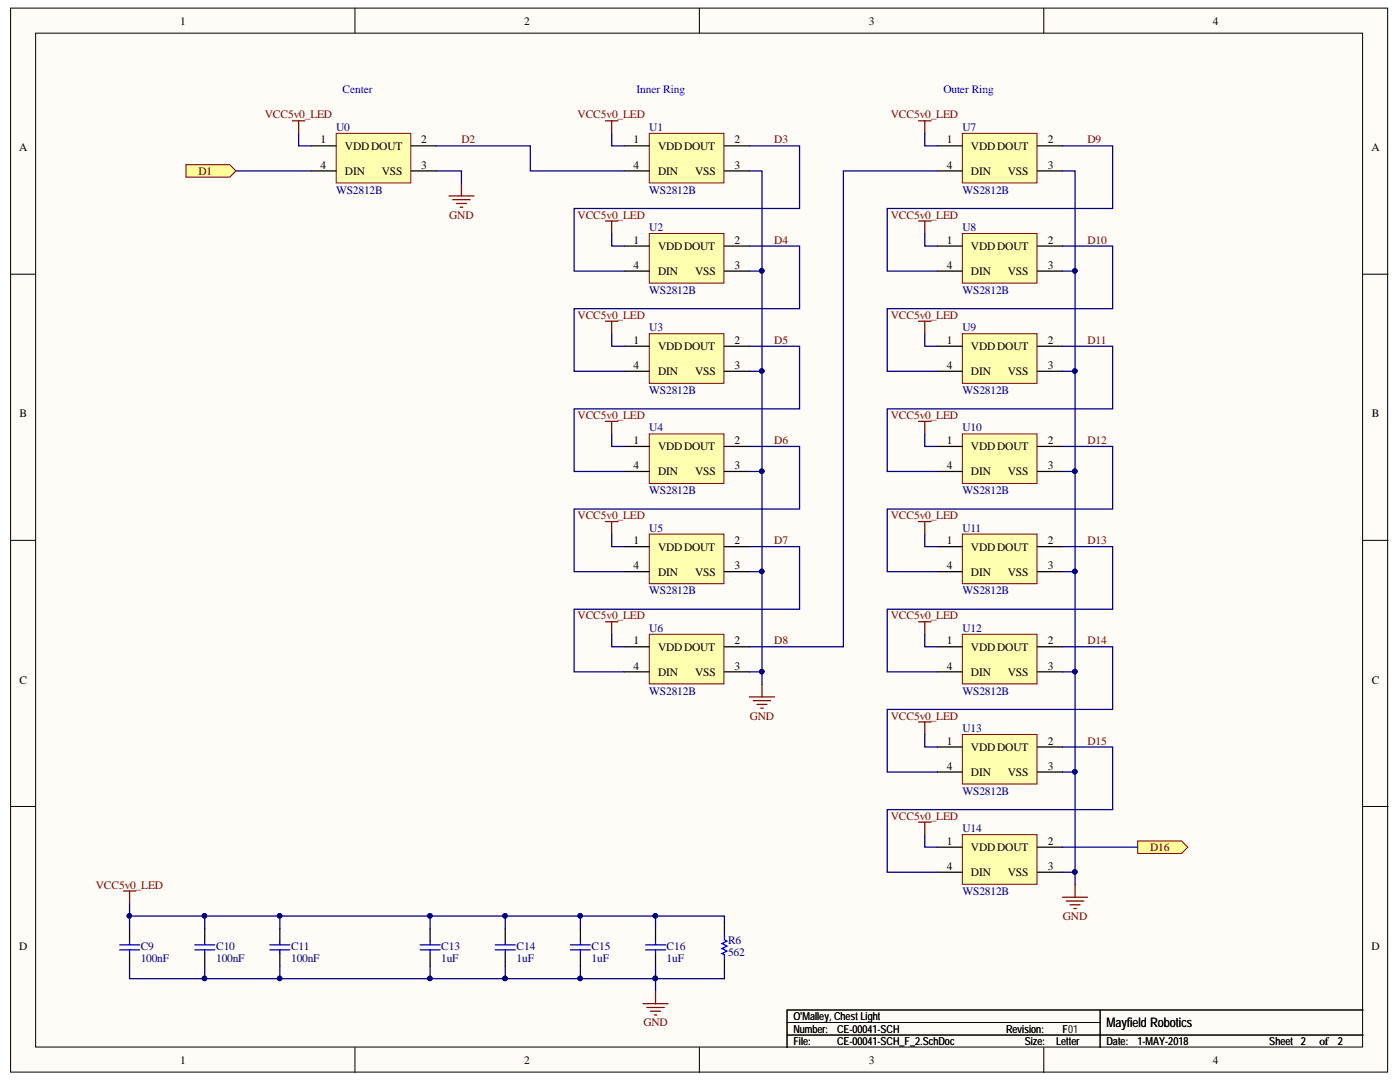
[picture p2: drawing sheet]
<svg xmlns="http://www.w3.org/2000/svg" width="279mm" height="216mm" viewBox="0 0 279 216" stroke-linecap="round" stroke-linejoin="round" font-family="sans-serif">
<g fill="#fffcf8" stroke="#000" stroke-width=".2">
<path d="M2.1 1.6h274.8v212.3h-274.8z"/>
<path d="M7.1 6.6h264.8v202.3h-264.8z"/>
</g>
<g fill="none" stroke="#000" stroke-width=".2">
<path d="M70.8 1.6v5M139.6 1.6v5M208.3 1.6v5M2.1 54.7h5M272 54.7h5M2.1 107.8h5M272 107.8h5M2.1 160.9h5M272 160.9h5M70.8 209v5M139.6 209v5M157.1 206.5h114.9"/>
<path d="M157.1 204h62.5M208.3 209v5M219.6 201.5v7.5M272 201.5h-114.9v7.5"/>
</g>
<path d="M67.1 26.6h14.9v9.9h-14.9z" fill="#ffffb0" stroke="#800000" stroke-width=".2"/>
<path d="M62.1 29.1h5M62.1 34.1h5M82.1 29.1h5M82.1 34.1h5" fill="none" stroke="#000" stroke-width=".25"/>
<path d="M129.6 26.6h14.9v9.9h-14.9z" fill="#ffffb0" stroke="#800000" stroke-width=".2"/>
<path d="M124.6 29.1h5M124.6 34.1h5M144.6 29.1h5M144.6 34.1h5" fill="none" stroke="#000" stroke-width=".25"/>
<path d="M129.6 46.6h14.9v9.9h-14.9z" fill="#ffffb0" stroke="#800000" stroke-width=".2"/>
<path d="M124.6 49.1h5M124.6 54.1h5M144.6 49.1h5M144.6 54.1h5" fill="none" stroke="#000" stroke-width=".25"/>
<path d="M129.6 66.6h14.9v9.9h-14.9z" fill="#ffffb0" stroke="#800000" stroke-width=".2"/>
<path d="M124.6 69.1h5M124.6 74.1h5M144.6 69.1h5M144.6 74.1h5" fill="none" stroke="#000" stroke-width=".25"/>
<path d="M129.6 86.6h14.9v9.9h-14.9z" fill="#ffffb0" stroke="#800000" stroke-width=".2"/>
<path d="M124.6 89.1h5M124.6 94.1h5M144.6 89.1h5M144.6 94.1h5" fill="none" stroke="#000" stroke-width=".25"/>
<path d="M129.6 106.6h14.9v9.9h-14.9z" fill="#ffffb0" stroke="#800000" stroke-width=".2"/>
<path d="M124.6 109.1h5M124.6 114.1h5M144.6 109.1h5M144.6 114.1h5" fill="none" stroke="#000" stroke-width=".25"/>
<path d="M129.6 126.6h14.9v9.9h-14.9z" fill="#ffffb0" stroke="#800000" stroke-width=".2"/>
<path d="M124.6 129.1h5M124.6 134.1h5M144.6 129.1h5M144.6 134.1h5" fill="none" stroke="#000" stroke-width=".25"/>
<path d="M192.1 26.6h14.9v9.9h-14.9z" fill="#ffffb0" stroke="#800000" stroke-width=".2"/>
<path d="M187.1 29.1h5M187.1 34.1h5M207.1 29.1h5M207.1 34.1h5" fill="none" stroke="#000" stroke-width=".25"/>
<path d="M192.1 46.6h14.9v9.9h-14.9z" fill="#ffffb0" stroke="#800000" stroke-width=".2"/>
<path d="M187.1 49.1h5M187.1 54.1h5M207.1 49.1h5M207.1 54.1h5" fill="none" stroke="#000" stroke-width=".25"/>
<path d="M192.1 66.6h14.9v9.9h-14.9z" fill="#ffffb0" stroke="#800000" stroke-width=".2"/>
<path d="M187.1 69.1h5M187.1 74.1h5M207.1 69.1h5M207.1 74.1h5" fill="none" stroke="#000" stroke-width=".25"/>
<path d="M192.1 86.6h14.9v9.9h-14.9z" fill="#ffffb0" stroke="#800000" stroke-width=".2"/>
<path d="M187.1 89.1h5M187.1 94.1h5M207.1 89.1h5M207.1 94.1h5" fill="none" stroke="#000" stroke-width=".25"/>
<path d="M192.1 106.6h14.9v9.9h-14.9z" fill="#ffffb0" stroke="#800000" stroke-width=".2"/>
<path d="M187.1 109.1h5M187.1 114.1h5M207.1 109.1h5M207.1 114.1h5" fill="none" stroke="#000" stroke-width=".25"/>
<path d="M192.1 126.6h14.9v9.9h-14.9z" fill="#ffffb0" stroke="#800000" stroke-width=".2"/>
<path d="M187.1 129.1h5M187.1 134.1h5M207.1 129.1h5M207.1 134.1h5" fill="none" stroke="#000" stroke-width=".25"/>
<path d="M192.1 146.6h14.9v9.8h-14.9z" fill="#ffffb0" stroke="#800000" stroke-width=".2"/>
<path d="M187.1 149.1h5M187.1 154.1h5M207.1 149.1h5M207.1 154.1h5" fill="none" stroke="#000" stroke-width=".25"/>
<path d="M192.1 166.5h14.9v9.9h-14.9z" fill="#ffffb0" stroke="#800000" stroke-width=".2"/>
<g fill="none" stroke="#000" stroke-width=".25">
<path d="M187.1 169h5M187.1 174h5M207.1 169h5M207.1 174h5M25.9 185.3v2.5M25.9 190.3v2.5M40.9 185.3v2.5M40.9 190.3v2.5M55.8 185.3v2.5M55.8 190.3v2.5M85.8 185.3v2.5M85.8 190.3v2.5"/>
<path d="M100.8 185.3v2.5M100.8 190.3v2.5M115.8 185.3v2.5M115.8 190.3v2.5M130.8 185.3v2.5M130.8 190.3v2.5"/>
</g>
<g fill="none" stroke="#800000" stroke-width=".25">
<path d="M58.3 24.1h2.5M59.6 24.1v2.5M120.8 24.1h2.5M122.1 24.1v2.5M183.3 24.1h2.5M184.6 24.1v2.5M120.8 44.1h2.5M122.1 44.1v2.5M183.3 44.1h2.5M184.6 44.1v2.5M120.8 64.1h2.5M122.1 64.1v2.5"/>
<path d="M183.3 64.1h2.5M184.6 64.1v2.5M120.8 84.1h2.5M122.1 84.1v2.5M183.3 84.1h2.5M184.6 84.1v2.5M120.8 104.1h2.5M122.1 104.1v2.5M183.3 104.1h2.5M184.6 104.1v2.5M120.8 124.1h2.5M122.1 124.1v2.5"/>
<path d="M183.3 124.1h2.5M184.6 124.1v2.5M183.3 144.1h2.5M184.6 144.1v2.5M24.6 177.8h2.5M25.9 177.8v2.5M183.3 164h2.5M184.6 164v2.5M212.1 179h5M212.8 179.8h3.5M214.6 176.5v2.5M130.8 197.8v2.5"/>
<path d="M213.6 180.5h2M214.3 181.3h.5M128.3 200.3h5M129.1 201h3.5M129.8 201.8h2M130.6 202.5h.5"/>
</g>
<g fill="none" stroke="#00f" stroke-width=".25">
<path d="M23.9 188.5h4M23.9 189.5h4M25.9 187.8v.7M25.9 189.5v.8M38.9 188.5h4M38.9 189.5h4M40.9 187.8v.7M40.9 189.5v.8M53.8 188.5h4M53.8 189.5h4M55.8 187.8v.7M55.8 189.5v.8"/>
<path d="M83.8 188.5h4M83.8 189.5h4M85.8 187.8v.7M85.8 189.5v.8M98.8 188.5h4M98.8 189.5h4M100.8 187.8v.7M100.8 189.5v.8M113.8 188.5h4M113.8 189.5h4M115.8 187.8v.7M115.8 189.5v.8"/>
<path d="M128.8 188.5h4M128.8 189.5h4M130.8 187.8v.7M130.8 189.5v.8"/>
</g>
<path d="M37.1 32.9h8.8l1.2 1.2-1.2 1.3h-8.8z" fill-rule="evenodd" fill="#ffff80" stroke="#800000" stroke-width=".2"/>
<path d="M89.6 39.1h5M90.3 39.9h3.5M92.1 36.6v2.5M91.1 40.6h2M91.8 41.4h.5M149.6 139.1h5M150.3 139.8h3.5M152.1 136.6v2.5M151.1 140.6h2M151.8 141.3h.5" fill="none" stroke="#800000" stroke-width=".25"/>
<path d="M227 167.8h8.8l1.2 1.2-1.2 1.3h-8.8z" fill-rule="evenodd" fill="#ffff80" stroke="#800000" stroke-width=".2"/>
<path d="M144.6 184v2.5M144.6 191.5v2.5" fill="none" stroke="#000" stroke-width=".25"/>
<path d="M144.6 186.5v1l.5 .3-1 .5 1 .5-1 .5 1 .5-1 .5 .5 .2v1" fill="none" stroke="#00f" stroke-width=".25"/>
<g fill="none" stroke="#000080" stroke-width=".25">
<path d="M47.1 34.1h15M59.6 26.6v2.5h2.5M87.1 29.1h18.7v5h18.8M87.1 34.1h5v2.5M122.1 26.6v2.5h2.5M149.6 29.1h10v12.5h-45v12.5h10M149.6 34.1h2.5v100h-2.5M184.6 26.6v2.5h2.5M187.1 34.1h-18.8v95h-18.7M212.1 29.1h10v12.5h-45v12.5h10M212.1 34.1h2.5v20M122.1 46.6v2.5h2.5"/>
<path d="M149.6 49.1h10v12.5h-45v12.5h10M149.6 54.1h2.5M184.6 46.6v2.5h2.5M212.1 49.1h10v12.5h-45v12.5h10M212.1 54.1h2.5v119.9M122.1 66.6v2.5h2.5M149.6 69.1h10v12.5h-45v12.5h10M149.6 74.1h2.5M184.6 66.6v2.5h2.5M212.1 69.1h10v12.5h-45v12.5h10M212.1 74.1h2.5M122.1 86.6v2.5h2.5"/>
<path d="M149.6 89.1h10v12.5h-45v12.5h10M149.6 94.1h2.5M184.6 86.6v2.5h2.5M212.1 89.1h10v12.5h-45v12.5h10M212.1 94.1h2.5M122.1 106.6v2.5h2.5M149.6 109.1h10v12.5h-45v12.5h10M149.6 114.1h2.5M184.6 106.6v2.5h2.5M212.1 109.1h10v12.5h-45v12.5h10M212.1 114.1h2.5M122.1 126.6v2.5h2.5"/>
<path d="M152.1 134.1v2.5M184.6 126.6v2.5h2.5M212.1 129.1h10v12.5h-45v12.5h10M212.1 134.1h2.5M184.6 146.6v2.5h2.5M212.1 149.1h10v12.4h-45v12.5h10M212.1 154.1h2.5M184.6 166.5v2.5h2.5M212.1 174h2.5v2.5M212.1 169h14.9M25.9 180.3v5M25.9 182.8h104.9v2.5"/>
<path d="M25.9 192.8v2.5h118.7v-1.3M40.9 182.8v2.5M40.9 192.8v2.5M55.8 182.8v2.5M55.8 192.8v2.5M85.8 182.8v2.5M85.8 192.8v2.5M100.8 182.8v2.5M100.8 192.8v2.5M115.8 182.8v2.5M115.8 192.8v2.5M130.8 192.8v5"/>
<path d="M130.8 182.8h13.8v1.2"/>
</g>
<g fill="#000080" stroke="#000080" stroke-width=".2">
<circle cx="214.5" cy="154" r=".45"/>
<circle cx="214.5" cy="134" r=".45"/>
<circle cx="214.5" cy="114" r=".45"/>
<circle cx="214.5" cy="94" r=".45"/>
<circle cx="214.5" cy="74" r=".45"/>
<circle cx="152" cy="114" r=".45"/>
<circle cx="152" cy="94" r=".45"/>
<circle cx="152" cy="74" r=".45"/>
<circle cx="152" cy="54" r=".45"/>
<circle cx="25.8" cy="182.7" r=".45"/>
<circle cx="40.8" cy="182.7" r=".45"/>
<circle cx="55.8" cy="182.7" r=".45"/>
<circle cx="85.8" cy="182.7" r=".45"/>
<circle cx="100.8" cy="182.7" r=".45"/>
<circle cx="115.8" cy="182.7" r=".45"/>
<circle cx="130.8" cy="182.7" r=".45"/>
<circle cx="130.8" cy="195.2" r=".45"/>
<circle cx="115.8" cy="195.2" r=".45"/>
<circle cx="100.8" cy="195.2" r=".45"/>
<circle cx="85.8" cy="195.2" r=".45"/>
<circle cx="55.8" cy="195.2" r=".45"/>
<circle cx="40.8" cy="195.2" r=".45"/>
<circle cx="214.5" cy="174" r=".45"/>
<circle cx="214.5" cy="54" r=".45"/>
<circle cx="152" cy="134" r=".45"/>
</g>
<text font-size="2.6" x="220.8" y="205">Mayfield Robotics</text>
<g font-size="2.3">
<text x="35.9" y="4.9">1</text>
<text x="104.6" y="4.9">2</text>
<text x="173.4" y="4.9">3</text>
<text x="242.1" y="4.9">4</text>
<text x="63.9" y="28.6">1</text>
<text x="68.8" y="29.9">VDDDOUT</text>
<text x="84.1" y="28.6">2</text>
<text x="126.4" y="28.6">1</text>
<text x="131.4" y="29.9">VDDDOUT</text>
<text x="146.6" y="28.6">2</text>
<text x="189" y="28.6">1</text>
<text x="193.8" y="29.9">VDDDOUT</text>
<text x="209.1" y="28.6">2</text>
<text x="3.8" y="30.2">A</text>
<text x="63.9" y="33.7">4</text>
<text x="68.8" y="34.8">DIN</text>
<text x="76.2" y="34.8">VSS</text>
<text x="84.1" y="33.7">3</text>
<text x="126.4" y="33.7">4</text>
<text x="131.4" y="34.8">DIN</text>
<text x="138.7" y="34.8">VSS</text>
<text x="146.6" y="33.7">3</text>
<text x="189" y="33.7">4</text>
<text x="193.8" y="34.8">DIN</text>
<text x="201.1" y="34.8">VSS</text>
<text x="209.1" y="33.7">3</text>
<text x="273.7" y="30.2">A</text>
<text x="126.4" y="53.6">4</text>
<text x="126.4" y="48.6">1</text>
<text x="131.4" y="49.9">VDDDOUT</text>
<text x="146.6" y="48.6">2</text>
<text x="146.6" y="53.6">3</text>
<text x="189" y="53.6">4</text>
<text x="189" y="48.6">1</text>
<text x="193.8" y="49.9">VDDDOUT</text>
<text x="209.1" y="48.6">2</text>
<text x="209.1" y="53.6">3</text>
<text x="131.4" y="54.9">DIN</text>
<text x="138.7" y="54.9">VSS</text>
<text x="193.8" y="54.9">DIN</text>
<text x="201.1" y="54.9">VSS</text>
<text x="126.4" y="68.6">1</text>
<text x="131.4" y="69.8">VDDDOUT</text>
<text x="146.6" y="68.6">2</text>
<text x="189" y="68.6">1</text>
<text x="193.8" y="69.8">VDDDOUT</text>
<text x="209.1" y="68.6">2</text>
<text x="126.4" y="73.6">4</text>
<text x="131.4" y="74.8">DIN</text>
<text x="138.7" y="74.8">VSS</text>
<text x="146.6" y="73.6">3</text>
<text x="189" y="73.6">4</text>
<text x="193.8" y="74.8">DIN</text>
<text x="201.1" y="74.8">VSS</text>
<text x="209.1" y="73.6">3</text>
<text x="3.9" y="83.3">B</text>
<text x="273.8" y="83.3">B</text>
<text x="126.4" y="88.6">1</text>
<text x="131.4" y="89.8">VDDDOUT</text>
<text x="146.6" y="88.6">2</text>
<text x="189" y="88.6">1</text>
<text x="193.8" y="89.8">VDDDOUT</text>
<text x="209.1" y="88.6">2</text>
<text x="126.4" y="93.6">4</text>
<text x="131.4" y="94.9">DIN</text>
<text x="138.7" y="94.9">VSS</text>
<text x="146.6" y="93.6">3</text>
<text x="189" y="93.6">4</text>
<text x="193.8" y="94.9">DIN</text>
<text x="201.1" y="94.9">VSS</text>
<text x="209.1" y="93.6">3</text>
<text x="126.4" y="113.6">4</text>
<text x="126.4" y="108.6">1</text>
<text x="131.4" y="109.8">VDDDOUT</text>
<text x="146.6" y="108.6">2</text>
<text x="146.6" y="113.6">3</text>
<text x="189" y="113.6">4</text>
<text x="189" y="108.6">1</text>
<text x="193.8" y="109.8">VDDDOUT</text>
<text x="209.1" y="108.6">2</text>
<text x="209.1" y="113.6">3</text>
<text x="131.4" y="114.8">DIN</text>
<text x="138.7" y="114.8">VSS</text>
<text x="193.8" y="114.8">DIN</text>
<text x="201.1" y="114.8">VSS</text>
<text x="126.4" y="128.5">1</text>
<text x="131.4" y="129.8">VDDDOUT</text>
<text x="146.6" y="128.5">2</text>
<text x="189" y="128.5">1</text>
<text x="193.8" y="129.8">VDDDOUT</text>
<text x="209.1" y="128.5">2</text>
<text x="3.9" y="136.4">C</text>
<text x="126.4" y="133.6">4</text>
<text x="131.4" y="134.8">DIN</text>
<text x="138.7" y="134.8">VSS</text>
<text x="146.6" y="133.6">3</text>
<text x="189" y="133.6">4</text>
<text x="193.8" y="134.8">DIN</text>
<text x="201.1" y="134.8">VSS</text>
<text x="209.1" y="133.6">3</text>
<text x="273.8" y="136.4">C</text>
<text x="189" y="148.6">1</text>
<text x="193.8" y="149.8">VDDDOUT</text>
<text x="209.1" y="148.6">2</text>
<text x="189" y="153.6">4</text>
<text x="193.8" y="154.8">DIN</text>
<text x="201.1" y="154.8">VSS</text>
<text x="209.1" y="153.6">3</text>
<text x="189" y="173.5">4</text>
<text x="189" y="168.5">1</text>
<text x="193.8" y="169.8">VDDDOUT</text>
<text x="209.1" y="168.5">2</text>
<text x="209.1" y="173.5">3</text>
<text x="193.8" y="174.8">DIN</text>
<text x="201.1" y="174.8">VSS</text>
<text x="3.8" y="189.5">D</text>
<text x="273.7" y="189.5">D</text>
<text x="263.3" y="208.5">of</text>
<text x="35.9" y="212.2">1</text>
<text x="104.6" y="212.2">2</text>
<text x="173.4" y="212.2">3</text>
<text x="242.1" y="212.2">4</text>
</g>
<g font-size="2.3" fill="#800000">
<text x="52.9" y="23.6">VCC5v0_LED</text>
<text x="115.3" y="23.6">VCC5v0_LED</text>
<text x="177.8" y="23.6">VCC5v0_LED</text>
<text x="92.1" y="28.6">D2</text>
<text x="154.5" y="28.6">D3</text>
<text x="217" y="28.6">D9</text>
<text x="39.6" y="34.8">D1</text>
<text x="89.7" y="43.6">GND</text>
<text x="115.3" y="43.6">VCC5v0_LED</text>
<text x="177.8" y="43.6">VCC5v0_LED</text>
<text x="154.5" y="48.6">D4</text>
<text x="217" y="48.6">D10</text>
<text x="115.3" y="63.6">VCC5v0_LED</text>
<text x="177.8" y="63.6">VCC5v0_LED</text>
<text x="154.5" y="68.6">D5</text>
<text x="217" y="68.6">D11</text>
<text x="115.3" y="83.6">VCC5v0_LED</text>
<text x="177.8" y="83.6">VCC5v0_LED</text>
<text x="154.5" y="88.6">D6</text>
<text x="217" y="88.6">D12</text>
<text x="115.3" y="103.6">VCC5v0_LED</text>
<text x="177.8" y="103.6">VCC5v0_LED</text>
<text x="154.5" y="108.6">D7</text>
<text x="217" y="108.6">D13</text>
<text x="115.3" y="123.5">VCC5v0_LED</text>
<text x="177.8" y="123.5">VCC5v0_LED</text>
<text x="154.5" y="128.5">D8</text>
<text x="217" y="128.5">D14</text>
<text x="149.6" y="143.6">GND</text>
<text x="177.8" y="143.6">VCC5v0_LED</text>
<text x="217" y="148.6">D15</text>
<text x="177.8" y="163.5">VCC5v0_LED</text>
<text x="229.6" y="169.8">D16</text>
<text x="19.1" y="177.3">VCC5v0_LED</text>
<text x="212.1" y="183.6">GND</text>
<text x="128.4" y="204.8">GND</text>
</g>
<g font-size="2.3" fill="#00f">
<text x="68.3" y="18.6">Center</text>
<text x="127" y="18.6">Inner Ring</text>
<text x="188.3" y="18.6">Outer Ring</text>
</g>
<g font-size="2.3" fill="#000080">
<text x="67.1" y="26.1">U0</text>
<text x="129.6" y="26.1">U1</text>
<text x="192.1" y="26.1">U7</text>
<text x="67.1" y="38.6">WS2812B</text>
<text x="129.6" y="38.6">WS2812B</text>
<text x="192.1" y="38.6">WS2812B</text>
<text x="129.6" y="46.1">U2</text>
<text x="192.1" y="46.1">U8</text>
<text x="129.6" y="58.6">WS2812B</text>
<text x="192.1" y="58.6">WS2812B</text>
<text x="129.6" y="66.1">U3</text>
<text x="192.1" y="66.1">U9</text>
<text x="129.6" y="78.6">WS2812B</text>
<text x="192.1" y="78.6">WS2812B</text>
<text x="129.6" y="86.1">U4</text>
<text x="192.1" y="86.1">U10</text>
<text x="129.6" y="98.6">WS2812B</text>
<text x="192.1" y="98.6">WS2812B</text>
<text x="129.6" y="106.1">U5</text>
<text x="192.1" y="106.1">U11</text>
<text x="129.6" y="118.6">WS2812B</text>
<text x="192.1" y="118.6">WS2812B</text>
<text x="129.6" y="126.1">U6</text>
<text x="192.1" y="126.1">U12</text>
<text x="129.6" y="138.6">WS2812B</text>
<text x="192.1" y="138.6">WS2812B</text>
<text x="192.1" y="146">U13</text>
<text x="192.1" y="158.6">WS2812B</text>
<text x="192.1" y="166.1">U14</text>
<text x="192.1" y="178.6">WS2812B</text>
<text x="28.1" y="189.6">C9</text>
<text x="43.1" y="189.6">C10</text>
<text x="58.1" y="189.6">C11</text>
<text x="88" y="189.6">C13</text>
<text x="103.1" y="189.6">C14</text>
<text x="118.1" y="189.6">C15</text>
<text x="133" y="189.6">C16</text>
<text x="145.3" y="190.8">562</text>
<text x="145.3" y="188.3">R6</text>
<text x="28.1" y="192">100nF</text>
<text x="43.1" y="192">100nF</text>
<text x="58.1" y="192">100nF</text>
<text x="88" y="192">1uF</text>
<text x="103.1" y="192">1uF</text>
<text x="118.1" y="192">1uF</text>
<text x="133" y="192">1uF</text>
</g>
<g font-size="2.2">
<text x="158.3" y="203.5">O'Malley, Chest Light</text>
<text x="158.3" y="206.1">Number:</text>
<text x="158.3" y="208.5">File:</text>
<text x="167" y="206.1">CE-00041-SCH</text>
<text x="167" y="208.5">CE-00041-SCH_F_2.SchDoc</text>
<text x="200.8" y="206.1">Revision:</text>
<text x="204.5" y="208.5">Size:</text>
<text x="210.8" y="208.5">Letter</text>
<text x="212" y="206.1">F01</text>
<text x="212" y="206.1">F</text>
<text x="220.8" y="208.5">Date:</text>
<text x="227" y="208.5">1-MAY-2018</text>
<text x="253.3" y="208.5">Sheet 2</text>
<text x="267" y="208.5">2</text>
</g>
</svg>
